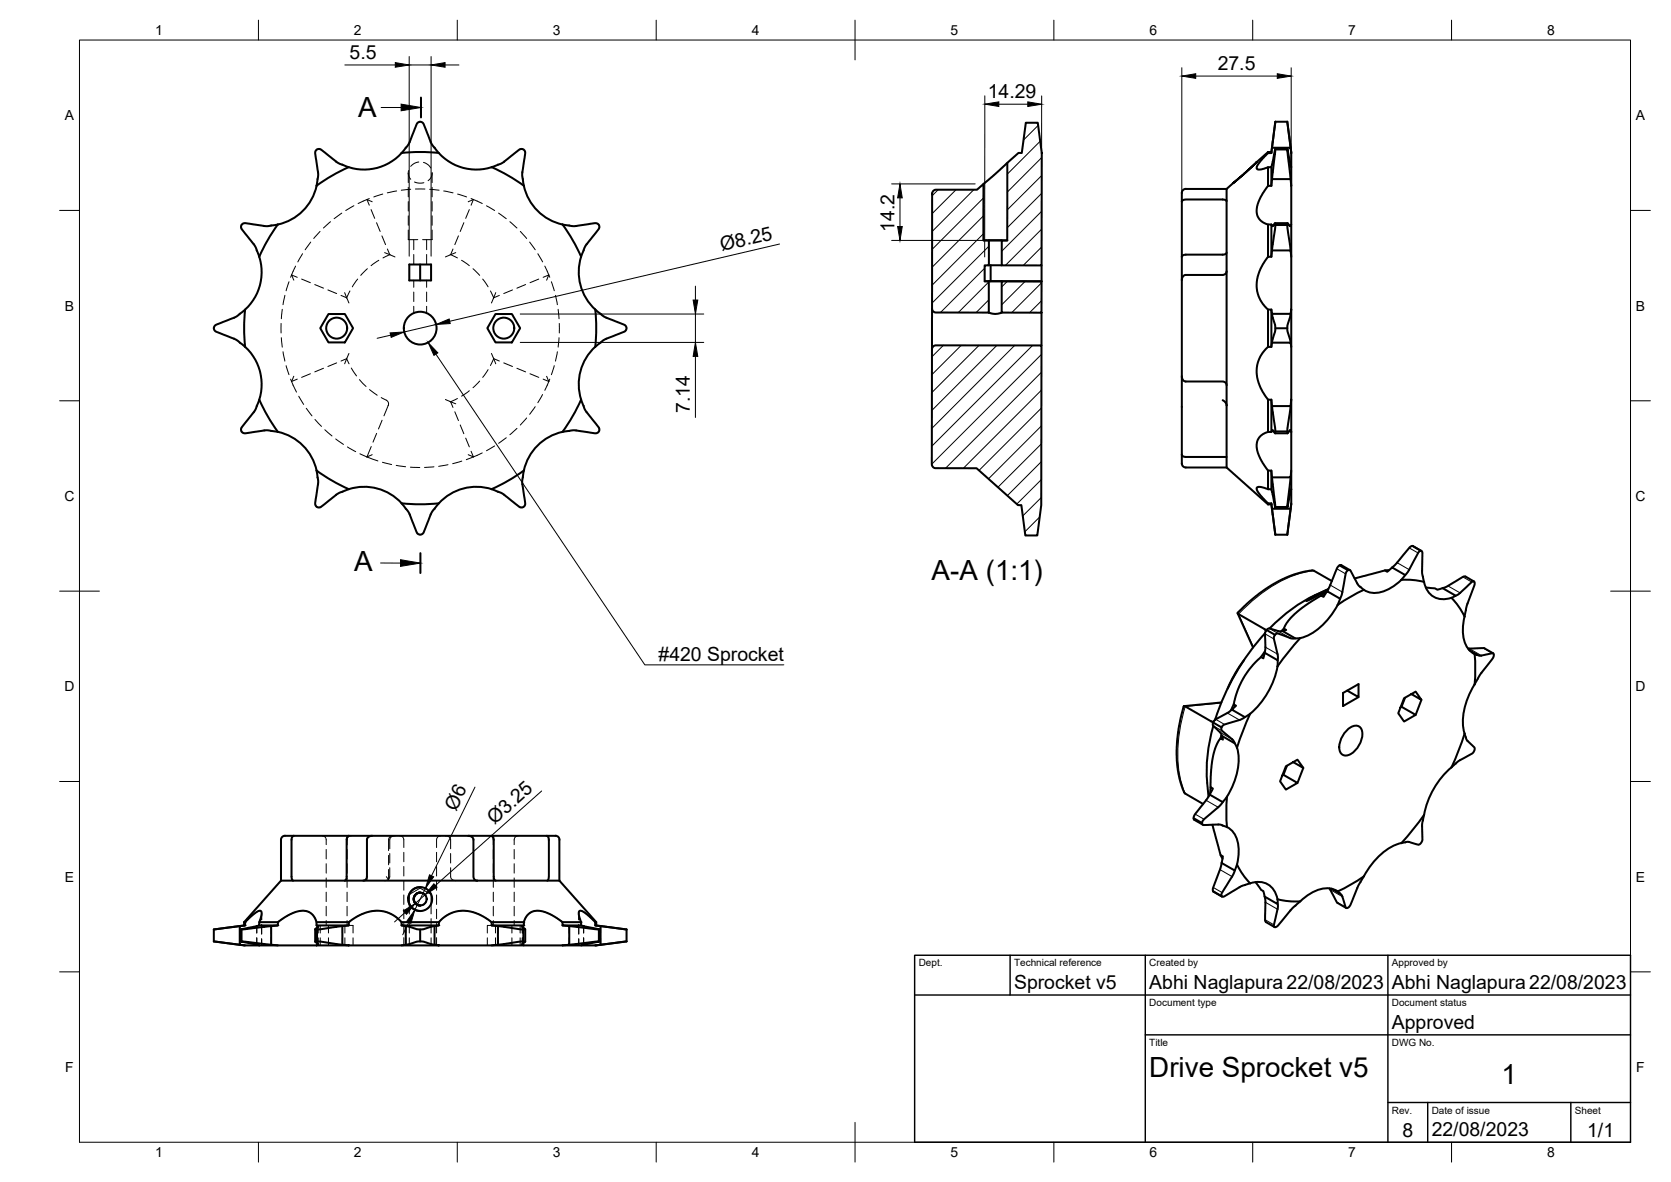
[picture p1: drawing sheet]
<svg xmlns="http://www.w3.org/2000/svg" width="420mm" height="297mm" viewBox="0 0 420 297" stroke-linecap="round" stroke-linejoin="round" font-family="sans-serif">
<!-- layer: Visible -->
<g fill="none" stroke="#000" stroke-width=".51">
<path d="M101 38.5a13.3 13.3 0 0 1-15.2 2.8l-1.1-.6-3.9-3.1-.5-.2-.6 .2-.5 .7 .8 5.4-.4 3M101 38.5l1.7-2.2 2.1-5.2 .8-.5 .5 .1 .4 .4 1.9 4.8 1.2 1.7a12.8 12.8 0 0 0 15.6 3.8l1.4-.7 4-3.1 .4-.2 .6 .2 .5 .7-.8 5.4 .4 3M110.3 38.4l-4.7-.2-4.6 .2M257.9 30.8h3l1 7.6v28.3h-10v-6.3h1.4v-19.5l2.8-2.5h.8zM318.8 38.2v.3M318.8 38.2h.9M318.8 38.2l-2.8 2.5M319.7 38.2v.3M320.7 37.4h3M320.7 30.6l-.9 6.5M320.7 30.6h3M320.7 37.6h3"/>
<path d="M320.7 30.6l-1 7.6M323.7 30.6l.8 6.5M323.7 30.6l1 7.9M324.7 38.5l-.2-1.4h-4.7l-.1 1.4h-.9l-.8 .8-1.7 2-.3 1a1.48 1.48 0 0 0 1.9 .1l.9-.4h.9l1-4.6-.9 7.6M324.7 38.5v3.5l-1-4.6 .8 7.6M69.9 56.4l-2.6 3.9-2.1 4.2M79.6 46.7a13.4 13.4 0 0 1-11.6 10l-1.4 .1-4.9-.7-.7 .1-.3 .4 .1 1 3.4 4.3 1 2.6M87.7 42l-4.2 2.1-3.9 2.6M123.6 42l4.2 2.1 3.9 2.6M131.7 46.7a12.8 12.8 0 0 0 9.7 9.7M141.4 56.4l3.1 .4 5.4-.7 .7 .4 .1 .6-.2 .5-3.3 4.2-1.1 2.7-2.1-4.2zM234.7 47.9l.5-.2h10.5l1.6-1.5v14.2h1.3v6.3h-1v4h1v7.9l-13.4-.1-.5-.2-.3-.4v-29.3z"/>
<path d="M253.3 40.9l-6 5.3M308.4 47.5v70M308.4 47.5h-10.2a1.43 1.43 0 0 0-1 1.7v65.7a3.7 3.7 0 0 0 .3 2.3l.7 .3h10.2M308.4 50.5l-.2-.2-.7-.2h-9.3l-.7 .2-.3 .4M310 46l-1.6 1.5M310.1 46l5.9-5.3zM318.8 56.4v8.1M318.8 42v4.7M319.7 56.4v8.1M319.7 42v4.7M319.8 56.7l.2 .1 .6-.7v1.4l-.8 5.4M319.8 56.7h.3"/>
<path d="M320.6 56.1h3.1M320.7 56.5h3M324.2 56.7h.3M324.5 56.7l-.1 .1-.7-.7v1.4l.8 5.4M324.7 46.7l-.2-1.7h-4.7l-.1 1.7h-.9l-2.1 3.4-.6 1.8-.1 1.5a3.5 3.5 0 0 0 2.8 3h.9l.1 .3M324.7 46.7v9.7l-.2 .3M324.7 42v4.7M324.7 56.4v8.1M61.6 77.8l-.2 4.7 .2 4.6M65.2 64.5a13.3 13.3 0 0 1-5.1 14.6l-1 .7-4.9 1.9-.3 .3-.1 .6 .4 .7 5.1 2 1.5 1.2a12.8 12.8 0 0 1 3.7 15.6l-.6 1.4-3.1 3.9-.2 .5 .1 .6 .7 .4 5.4-.8 3.1 .4M82.6 78.9h4.1l2.1 3.6-2.1 3.5h-4.1l-2.1-3.5zM102.9 66.5h5.5v4h-5.5z"/>
<path d="M105.6 66.5v4M124.6 78.9h4.1l2.1 3.6-2.1 3.5h-4.1l-2.1-3.5zM146.1 64.5a12.8 12.8 0 0 0 3.6 13.3l.2 4.7-.2 4.6a12.8 12.8 0 0 0-3.6 13.3M149.7 77.8l2.1 1.8 5.3 2.1 .4 .7-.1 .5-.3 .4-5.1 2-2.3 1.9M234.4 77.5l-.1 10.3M247.3 60.4h6M248.6 78.6l1.5 .3 1.8-.3M248.7 70.7h3.2M248.7 66.7h3.2M248.7 60.4h3.2M249.1 66.7v4h-1.5M251.9 70.7h10v7.9h-10z"/>
<path d="M261.9 78.6v8.2M261.9 66.7v4h-12.8M308.4 68.2l-.3 .7-.6 .2h-9.6l-.5 .4-.2 .9M308.4 63.5l-.2 .3-.6 .2h-9.7l-.6 .3-.1 .3M318.8 77.8v9.4M319.7 77.8v9.4M319.8 62.9h4.7l.2 1.6v13.3l-.2 1.1h-4.7l-.1-1.1h-.9l-.9-1a8.7 8.7 0 0 1 0-10.9l.9-1.4h.9zM319.8 78.9l.9 3.4-.1 1-.8 2.8M324.5 78.9l-.8 3.2v1.2l.8 2.8M324.7 77.8v9.4M234.6 87.1l.6-.3h26.7l-.1 40.1-1 7.7h-3l-1-7.7h-.8l-10.4-9.2h-10.4l-.7-.5-.2-.4v-29.1zM297.2 94.6l.2 .8 .5 .4 9.6 .1 .6 .2 .3 .7"/>
<path d="M319.8 86.1h4.7l.2 1.1v13.2l-.2 1.7h-4.7l-.1-1.7h-.9l-1.3-2-.8-1.6-.6-2.1-.1-2.2a8.1 8.1 0 0 1 2.8-5.3h.9zM320.7 82.5h3M65.2 100.4l2.1 4.2 2.6 3.9M69.9 108.5a12.8 12.8 0 0 1 9.7 9.8M79.6 118.3l.4 3-.8 5.4 .5 .7 .6 .1 .5-.1 4.1-3.3 2.8-1.2M79.6 118.2l3.9 2.6 4.2 2.1M146.1 100.4l1 2.6 3.4 4.4 .1 .9-.7 .6-5.4-.8-2 .3a12.6 12.6 0 0 0-10.8 9.9M146.1 100.4l-2.1 4.2-2.6 3.9M297.2 114.3l.3 .4 .7 .1h10.2M307.4 100.6l.7 .5 .3 .8M308.4 117.5l10.4 9.3M308.4 101.8v.1"/>
<path d="M318.8 118.3v4.6M318.8 100.4v8.1M319.7 118.3v4.6M319.7 100.4v8.1M319.8 120l.9 7.5-1-4.6h-.9l-1.9-.5a.66 .66 0 0 0-.9 .2 .66 .66 0 0 0 .2 .9l2.6 3h.9l.1 1.4h4.7l.2-5M319.8 108.3l-.1 .2h-.9l-.7 .3a3.9 3.9 0 0 0-1.6 5.6l1.1 2.1 1.2 1.8h.9l.1 1.7h4.7l.2-1.7v-9.8M319.8 102.1l.8 5.3v1.5l-.6-.8-.2 .2M319.8 108.3h.3M320.6 108.9h3.1M320.7 108.4h3M324.2 108.3h.3M324.5 120l-.8 7.5 1-4.6"/>
<path d="M324.5 108.3l.2 .2M324.5 102.1l-.8 5.4v1.4l.7-.8 .1 .2M324.7 100.4v8.1M324.7 118.3v4.6M87.7 122.9a12.8 12.8 0 0 1 13.3 3.6M101 126.5l4.7 .2 4.6-.2-1.7 2.2-2.1 5.2-.8 .5-.5-.2-.4-.3-2-5.1zM123.6 122.9l4.2-2.1 3.9-2.6-.4 3.1 .8 5.4-.5 .7-.6 .1-.4-.1-4.2-3.4zM123.6 122.9a12.8 12.8 0 0 0-13.2 3.6M318.8 126.5v.3M318.8 126.8h.9M319.7 126.5v.3M319.7 126.8l1 7.6"/>
<path d="M319.8 127.9l.9 6.5M320.7 127.5h3M320.7 134.4h3M320.7 127.4h3M324.5 127.9l-.8 6.5M324.7 126.5l-1 7.9M355.2 137.2l2.1 1.2M357.4 138.5l-2.2-1.3-.5 .1-3.7 4.4-1 .9M311.2 154.1l3.9 8.6M318.1 159.1a59.1 59.1 0 0 0-12.5 21.7M318.5 158.3l2.1 1.2M322.4 158.5l-.8 .2-2.4-.8-.6 .3-.5 .9 .1 3.8-.2 1.1"/>
<path d="M322.8 158l-.5 .5M333.5 148.7l-1.3 .9M333.8 148.3l-3.4 1.9-2 .8 1.9-1.2 3.7-1.7a39.7 39.7 0 0 0-10.1 5.6l-4.7 4.2M334.9 146l-4.7-2.6-2 .2-2.6 .7-3 1.2-2.7 1.4-3.3 2.2-2.9 2.4-2.5 2.6 6.8 4 .3 .5M336.3 152a16.2 16.2 0 0 1-9.3 8.4M336.8 142.1l2.1 1.2M339.4 143.3l-2.2-1.3-.7 .3-.3 .5-1.9 4.6-.6 1.2M340.6 145.4l7.6-2.1 .6 .4 1.2-1.1 3.3 1.9-1 1.2M342 147.4l.9 .8M342.1 147.5l-.8-.8-1.7-3.3-.2-.2-.5 .1-.5 .8-1 5.1-.4 1.3M343 148.2l-3.7 1.9-3 1.9 .7-1.5-3.3-1.9-.9 1.4-.6-.3-4.7 3-2 1.6-1.7 1.8-1 1.9 .6 .3-1 .2 3.3 1.9 1.2-.1M349.3 143.3h-1.1"/>
<path d="M352.3 145.7a17.8 17.8 0 0 1 5.8 .5 4.9 4.9 0 0 0 6.8 4 17.7 17.7 0 0 1 3.4 4.8M352.4 145.7a9.4 9.4 0 0 1-8 3.2l-1.4-.7M353.3 144.5l.8-.9 2.5-4.7 .3-.4 .4-.1 .4 .5-.1 5.1 .5 2.2M358.5 147.6l2.3 .3 .6 .3 1.3-.4 3.3 1.9-1.1 .5M366 149.7l.9-.5 3.2-3 .3-.1 .3 .1 .1 .7-1.9 5.1-.6 3M368.2 154.9a9.5 9.5 0 0 0 1.3 8.6l1.3 .9 .8 .2-2.2-1.2M370.6 146.1l-2.1-1.2h-.4l-4.4 2.6-1 .3M307.1 176.5l-9.4 .9M309.7 178.3l-.7 .7-3.4 1.8-.5 .7-.1 .8 1.8 1.8 .4 .8M310.2 177l-.7 1.5M312.8 165.9l-2.2 3.2-1.9 4M318 163.8l-.9 1.3"/>
<path d="M321.2 167.5l.1-1.6-3.3-1.9-.3 1.4-.6-.3-1.6 1.5-1.4 1.7-1.6 2.4-1.3 2.8-.8 2.6-.2 .9 .6 .3-1.1 1 3.3 1.9 1.3-.8M321.2 167.5a20.9 20.9 0 0 1-6.9 11.9l-1.8 4.2-1.5 4.3a15.6 15.6 0 0 1-2.5 12.3M325.7 160.4h-1l-3.4-1.2-.6 .2-.4 1.1 1 4.2v1.2M326.9 160.3l-2.9 3.5-2.8 3.7M338.8 173.6l2.8 1.6v-3.3l-3.9 2.2v3.3l3.9-2.2M353.3 175.3l-.9 2.3M354.9 174.4l2.5 1.5-1.4-2.1-3 1.7-1.4 3.7 1.4 2.1 3-1.7-3.6-2-.3 .2M357.4 175.9l-1.4 3.7M369.1 163l4-.1 2.3 1.3M370.8 172a15.6 15.6 0 0 0-2.5 12.6l.5 1.4 1.9 1.9v.7l-.5 .7-3.4 1.9-1.9 1.7M370.8 164.4l.2 4.1-.2 3.5M371.6 164.6l.8 .2 2.9-.7 .3 .4-.2 .9-3.2 4.1-1.4 2.5"/>
<path d="M304.1 199.7l-.7 1.2-2.9 3.7-.4 .8 .2 .6 2.2 1.3M304.4 197.8l-.1 1.6M305 181.6l2.1 1.2M305.1 182.4a39.4 39.4 0 0 0-1.6 14.3l.4 3.5M305.2 181.3h-.6l-6.9-3.9-.7 2.4-.8 4.1-.3 4v3.4l.4 3.2 1 3.5 .7 1.4 4.5 2.6M305.6 180.8h.1M307.1 184.8l-.2 .7M311 187.9l-.5-1.1-3.3-1.9 .3 1-.6-.4-.4 .6-1 2.1-.5 1.7-.5 3.5-.1 3.5v.9l.6 .4-.9 1.5 3.3 1.9 1.1-1.4M313 180.2l-1.2 .7-4.1 1.2-.6 .7 .1 .8 2.7 2.2 .6 1M323.6 192.4l-.9 2.3M325.2 191.5l2.5 1.5-1.5-2.1-2.9 1.7-1.4 3.7 1.4 2.1 2.9-1.6-3.5-2.1-.2 .2M327.7 193l-1.5 3.8"/>
<path d="M338.5 183.7a2.61 2.61 0 0 1 3.4-1 3.9 3.9 0 0 1-.2 4.6 4.2 4.2 0 0 1-3.9 2.5 2.62 2.62 0 0 1-.8-3.5l.6-1.4zM368.3 184.3l-1.5 4.3-1.8 4.2a21.6 21.6 0 0 0-7.3 18.2l-.4 .9-.6 .4-2.6-.8-1.8 .4 3-3.5 2.8-3.6M73.9 210l-.5 .4-.1 .6v9.3l.1 .8 .3 .2M87.7 210l-.3 .3-.2 .5v9.7l-.2 .6-.3 .2M93.6 210a1.15 1.15 0 0 0-1.3 1v9.3a.98 .98 0 0 1-1 1M117.7 210a1.15 1.15 0 0 1 1.3 1v9.3a.98 .98 0 0 0 1 1M123.6 210l.3 .3 .2 .5v9.7l.2 .6 .4 .2M137.4 210l.5 .4 .1 .6v9.3l-.1 .8-.3 .2M300.1 205.6l2.1 1.2M304.8 207.3l1.9 6.8a1.29 1.29 0 0 0 .8 1.1l-.4 1.7 3.4 1.9 .5-1.5M306.9 214.9l.5 .9M307.1 216.9l-.3 1.4-1.7 4.7-.2 .7 .2 .4 2.2 1.2"/>
<path d="M307.3 207.4l1.2 .5M307.4 201.6l-1 1.2-3.7 3.1-.5 .9 .1 .3 .3 .2 3.9-.1 .9 .3M308.5 200.2l-.2 3.5 .2 4.2M308.5 207.8a6.2 6.2 0 0 1 3 6l-.5 3.5M311 217.3a18.2 18.2 0 0 0 3.3 4.7l-2.1 .7-4.6 2.6a.56 .56 0 0 1-.6-.4 .56 .56 0 0 1 .3-.6l2.6-4.1 .6-1.4M352.3 211.9a15.6 15.6 0 0 0-9.3 8.3M53.8 236.6l6.5 .8M53.8 236.6l7.8 1M53.8 233.6v3M60.3 232.7l-6.5 .9M60.6 233.6v3M60.7 233.6v3"/>
<path d="M61.4 232.6h.2M61.4 231.7h.2M61.4 231.7v.9M61.4 232.6l-7.6 1M65.2 231.7h4.7M65.2 232.6h4.7M65.2 237.6h4.7M68.2 237.4l-7.6-.8 4.6 1M68.2 232.7l-7.6 .9 4.6-1v-.9l.5-1.8a.68 .68 0 0 0-.1-1 .68 .68 0 0 0-1 .2l-3 2.6v.9l-1.3 .1v4.7l4.9 .2M70.7 221.3h49.3M70.7 221.3v-10.3a1.41 1.41 0 0 1 1.7-1h66.1a2.09 2.09 0 0 1 2.1 .6l.1 10.7M70.7 221.3l-9.3 10.4"/>
<path d="M79.2 233.5v3.2M79.6 232.6h8.1M79.6 231.7h8.1M79.6 237.6h8.1M79.7 233.6v3M79.8 237.4l-.2 .2M79.8 232.7l-.2-.1v-.9l-.3-.7a3.7 3.7 0 0 0-5.2-1.7l-2 .9-2.2 1.5v.9l-1.7 .1v4.7l1.7 .2h9.7M79.8 237.4l.2-.1-.8-.7h1.4l5.5 .8M79.8 232.7l.2 .2-.7 .6h1.4l5.4-.8M79.8 232.7v.3M79.8 237.1v.3M86.1 232.7l1.6-.1v-.9l2.7-1.7a8.3 8.3 0 0 1 10.6 1.7v.9l1 .1v4.7l-1 .2h-13.3l-1.6-.2z"/>
<path d="M101 232.6h9.3M101 231.7h9.3M101 237.6h9.3M102 237.4l3.2-.8 1.4 .1 2.7 .7M102 232.7l3.5 .9 1-.1 2.8-.8M104.5 224.8a1.62 1.62 0 0 0-.3 1.7 1.62 1.62 0 0 0 1.5 1l-1-.2-.5-.7-.2-.5 .4-1.2 .5-.4 .8-.2zM105.6 233.6v3M105.7 222.9a3 3 0 0 0-3 3 3 3 0 0 0 3 3M109.3 232.7l1-.1v-.9l1.2-1.1a8.7 8.7 0 0 1 10.5 0l1.6 1.1v.9l1.6 .1v4.7l-1.6 .2h-13.3l-1-.2zM120 221.3h20.7M123.6 232.6h8.1M123.6 231.7h8.1"/>
<path d="M123.6 237.6h8.1M125.2 237.4l5.5-.8h1.4l-.8 .7 .2 .1M125.2 232.7l5.4 .8h1.4l-.7-.6 .2-.2M131.5 232.7l.2-.1v-.9l.3-.7a3.7 3.7 0 0 1 5.2-1.7l2 .9 2.2 1.5v.9l1.7 .1v4.7l-1.7 .2M131.5 237.4l.2 .2h9.7M131.5 232.7v.3M131.5 237.1v.3M131.6 233.6v3M132.1 233.5v3.2M140.7 221.3l9.2 10.4v.9M141.4 231.7h4.7M141.4 232.6h4.7"/>
<path d="M141.4 237.6h4.7M143.1 232.7l7.6 .9-4.6-1v-.9l-.6-1.8a.69 .69 0 0 1 .2-1 .69 .69 0 0 1 1 .2l3 2.6v.9l1.3 .1v4.7l-1.3 .2M143.1 237.4l7.6-.8-4.6 1h3.6M149.7 232.6h.2M149.7 231.7h.2M149.9 232.6l7.6 1M150.6 233.6v3M150.7 233.6v3M151 232.7l6.5 .9M157.5 236.6l-6.5 .8M157.5 236.6l-7.8 1M157.5 233.6v3"/>
<path d="M305 224l2.1 1.2M314.3 222a4.9 4.9 0 0 1 6.9 4M315.7 221.7l1.4 1.9 .6 .4 .3 1.3 3.3 1.9-.1-1.2M318 225.3l.2 1-.1 5.1 .2 .3 2.2 1.3M321.2 226a17.9 17.9 0 0 0 5.8 .5M326.9 226.5l-2 1.8-3.5 4.3-.8 .4-.3-.5 1-4.3v-1M334.3 223.3l2 3.6 2.2 1.3M336.3 224a6.2 6.2 0 0 0-6.6 .4l-2.8 2.1M342.9 220.2l-1.4 2.4-2 4.9-.5 .6-.4 .1-.3-.2-.8-2.9-.5-.5M343 220.2l-3.7 2.3-3 1.5 .7 .6-2.2-1.3"/>
<circle cx="84.7" cy="82.5" r="2.64"/>
<circle cx="105.7" cy="82.5" r="4.1"/>
<circle cx="126.7" cy="82.5" r="2.64"/>
<circle cx="105.7" cy="225.9" r="3"/>
<circle cx="105.7" cy="225.9" r="1.62"/>
</g>
<!-- layer: Hidden -->
<g fill="none" stroke="#000" stroke-width=".25">
<path d="M80.5 58.2l-1.6 1.7M83.1 55.7l-1.8 1.6M85.9 53.6l-1.9 1.4M89 51.7l-2.1 1.2M92.9 49.9l-2.9 1.2M93.3 52.7l.9 2.2M93.6 50.7l-1.3-.6 .6 1.5M94.7 56l.9 2.2M96 59.3l.9 2.2M96.2 48.8l-2.2 .7M99.7 48l-2.3 .5M102.7 57.8v2.4h2.4"/>
<path d="M102.7 43.5v2.4M102.7 47.1v2.4M102.7 50.7v2.4M102.7 54.2v2.4M102.7 42.9v1.1l.6 1M103.3 47.6l-2.4 .2M104.2 45.7l1.1 .3 1.3-.1M104.5 47.5h2.3M105.3 40.7l-1.1 .4-.9 .7M106.5 40.8l1.1 .6 .7 .8M108 47.6l2.4 .2M108.6 43.4l-.2 1.2-.8 .8"/>
<path d="M108.6 57.8v2.4h-2.3M108.6 43.5v2.4M108.6 47.1v2.4M108.6 50.7v2.4M108.6 54.2v2.4M111.6 48l2.3 .5M115.1 48.8l2.2 .7M115.3 59.3l-.9 2.2M116.6 56l-.9 2.2M117.7 50.7l1.3-.6-.6 1.5M118 52.7l-.9 2.2M118.4 49.9l2.9 1.2"/>
<path d="M122.3 51.7l2.1 1.2M125.4 53.6l1.9 1.4M128.2 55.7l1.8 1.6M130.8 58.2l1.6 1.7M71 77.7l-.3 2.4M71.6 74.2l-.4 2.4M72.7 70.8l-.8 2.3M74.3 66.9l-1.2 2.8M74.7 69.7l-1.4-.6 .6 1.3M75.8 70.1l2.2 .9M76.1 63.8l-1.2 2M78.1 60.8l-1.4 2"/>
<path d="M79.1 71.5l2.2 .9M82.4 72.9l2.2 .9M85.7 74.2l1.5 .6M86.7 73.5l.5 1.3M87.2 74.8l.5 1.3M88 73.1l-.8 1.7M89.9 70.1l-1.3 2M92.4 67.5l-1.7 1.7M95.2 65.4l-1.9 1.4M96.7 63.5l1.3 .5M97.4 62.6l.6 1.4M98 64l-1.7 .8"/>
<path d="M98 64l1.3 .6M104 60.2v2.5M104 64v2.5M104 70.5v1.7M104 73.4v2.4M104 77v1.7M107.3 60.2v2.5M107.3 64v2.5M107.3 70.5v1.7M107.3 73.4v2.4M107.3 77v1.7M113.9 62.6l-.6 1.4 1.7 .8"/>
<path d="M114.6 63.5l-2.6 1.1M116.1 65.4l1.9 1.4M118.9 67.5l1.7 1.7M121.4 70.1l1.3 2M123.3 73.1l.8 1.7M124.1 74.8l-.5 1.3M124.7 73.5l-.6 1.3M125.6 74.2l-1.5 .6M128.9 72.9l-2.2 .9M132.2 71.5l-2.2 .9M133.2 60.8l1.4 2M135.2 63.8l1.2 2"/>
<path d="M135.5 70.1l-2.2 .9M136.6 69.7l1.4-.6-.6 1.3M137 66.9l1.2 2.8M138.6 70.8l.8 2.3M139.7 74.2l.4 2.4M140.3 77.7l.3 2.4M70.7 81.3v2.4M70.7 84.9l.3 2.3M71.2 88.4l.4 2.3M71.9 91.9l.8 2.3M73.1 95.3l1.4 3.2M73.9 94.6l-.6 1.3 1.4-.6"/>
<path d="M75.1 99.6l1.2 2M78 93.9l-2.2 .9M81.3 92.5l-2.2 1M84.6 91.2l-2.2 .9M87.2 90.1l.6 1.3M87.2 90.1l-.5 1.3M87.2 90.1l-1.5 .6M87.7 88.8l-.5 1.3M88.3 92.5l1.3 2M90.4 95.4l1.6 1.7M92.9 97.9l1.9 1.4M95.9 99.9l1.4 .8 .4 .7-1.2 3.1"/>
<path d="M118 98.2l-1.9 1.4M120.6 95.8l-1.7 1.6M122.7 92.9l-1.3 1.9M123.6 88.8l.5 1.3M124.1 90.1l.6 1.3M124.1 90.1l-.8 1.7M124.1 90.1l1.5 .6M126.7 91.2l2.2 .9M130 92.5l2.2 1M133.3 93.9l2.2 .9M136.4 99.2l-1.2 2M137.4 94.6l.6 1.3-1.4-.6"/>
<path d="M138.2 95.3l-1.2 2.8M139.4 91.9l-.8 2.3M140.1 88.4l-.4 2.3M140.6 84.9l-.3 2.3M140.6 81.3v2.4M77 102.6l1.4 1.9M79.2 105.4l1.6 1.8M81.7 108l1.8 1.6M84.4 110.3l2 1.4M87.4 112.3l2 1.2M90.5 114l1.8 .8M92.3 114.8l2.7 1"/>
<path d="M93.3 112.2l-1 2.6M93.6 114.3l-1.3 .5M94.7 108.9l-.9 2.2M96.1 105.6l-.9 2.2M96.2 116.2l2.3 .5M99.6 117l2.4 .3M103.2 117.4l2.4 .1M109.1 117.3l-2.4 .2M112 100.4l1.3 .6M112.6 116.8l-2.3 .4M113.3 101l1.3 .5M113.3 101l.6 1.4"/>
<path d="M114.4 103.5l.9 2.2M115 100.1l-1.7 .9M115.7 106.8l.9 2.2M116.1 115.9l-2.3 .6M117.1 110.1l.9 2.2M118.4 113.4l.6 1.4-1.3-.5M121.3 113.8l-4.1 1.7M124.4 112.1l-2.1 1.2M127.3 110l-1.9 1.4M130 107.7l-1.8 1.5M132.4 105l-1.6 1.8M134.6 102.2l-1.4 1.9"/>
<path d="M81 210a1 1 0 0 1 1 1v1.3M82 213.5v2.3M82 217.1v2.3M87.3 213.5v2.3M87.3 217.1v2.3M88.3 210a1 1 0 0 0-1 1v1.3M97.7 215v2.3M97.7 218.5v2.7M98 218.1l-.1 2.5a1.2 1.2 0 0 1-1.2 .7M98 214.5v2.4M98.7 210a1 1 0 0 0-1 1v2.7M99.3 210a1.15 1.15 0 0 0-1.3 1v2.3"/>
<path d="M100.5 210a1 1 0 0 1 1 1v2M101.5 214.2v2.4M101.5 217.7v2.4M109.8 214.2v2.4M109.8 217.7v2.4M110.8 210a1 1 0 0 0-1 1v2M112 210a1.15 1.15 0 0 1 1.3 1v2.3M113.3 218.1v2.3a1.18 1.18 0 0 0 1.3 .9M113.3 214.5v2.4M123 210a1 1 0 0 1 1 1v1.3M124 213.5v2.3M124 217.1v2.3"/>
<path d="M129.3 213.5v2.3M129.3 217.1v2.3M130.3 210a1 1 0 0 0-1 1v1.3M60.3 237.4h.1M60.3 232.7h.1M60.3 237.4l1.3 .2M60.3 232.7v1.8M60.3 235.7v1.7M61.6 231.7v.9l-1.3 .1M61.6 232.6h.1M61.6 231.7h.1M62.5 230.9l-.9 .8"/>
<path d="M64.6 235.7v1.7l.6 .2M65.4 228.9l-1 .4-1 .8M65.8 229.8l-.6 1.9v.9l-.6 .1v1.8M65.8 229.5v1.6M65.8 232.4v2.3M65.8 235.9v1.7M68.2 237.4l1.7 .2M68.2 237.4h.1M68.2 232.7h.1M68.2 232.7v1.8M68.2 235.7v1.7M69.9 231.7v.9l-1.7 .1"/>
<path d="M69.9 232.6h.1M69.9 231.7h.1M71.1 230.8l-1.2 .9M74.3 229.2l-2.2 1M75.4 228.9h1.4l1 .3M78.7 230l.8 1.3 .1 1.3 .2 .1v1.8M79.8 235.7v1.7l-.2 .2M80 232.8v1.7M80 235.7v1.6M80.5 232.6v1.9M80.5 235.7v1.9M82 220.6v2.4"/>
<path d="M82 224.2v2.4M82 227.8v2.4M82 231.3v1.3M82.6 232.6v1.9M82.6 235.7v1.9M86.1 237.4h.1M86.1 232.7h.1M86.1 237.4l1.6 .2M86.1 232.7v1.8M86.1 235.7v1.7M86.7 232.6v1.9M86.7 235.7v1.9"/>
<path d="M87.3 220.6v2.4M87.3 224.2v2.4M87.3 227.8v2.4M87.3 231.3v1.3M87.7 231.7v.9l-1.6 .1M87.7 231.7h.1M87.7 232.6h1.1v1.9M88.4 231.2l-.7 .5M88.8 235.7v1.9M91.6 229.5l-2.2 1M92.3 220.3v1M95.1 228.9l-2.4 .2"/>
<path d="M96.2 229l2.3 .8M97.1 220.3l.6 .8-.1 .2M99.5 230.4l1.5 1.3v.9l1 .1v1.8M101.5 221.3v2.4M101.5 224.9v2.4M101.5 228.5v2.4M101.5 232.1v2.3M101.5 235.6v2M102 235.7v1.7l-1 .2M102.9 229.7v-4.9l2.7-1.6 2.8 1.6v4.9M102.9 230.9v3.6M102.9 235.7v1.9"/>
<path d="M105.6 224.3l1 .3 .6 .8-.7-.8zM105.6 227.6l.9-.3 .7-.8-.6 .8zM105.6 222.9l1 .2 1.1 .7M105.6 227.6h.1M105.6 224.3h.1M105.6 222.9h.1M105.6 228.9h.1M107.8 228.1l-1.2 .7-1 .1M108.4 230.9v3.6M108.4 235.7v1.9M108.4 224.8l.2 .9-.2 1.4M109.3 237.4h.1"/>
<path d="M109.3 232.7h.1M109.3 237.4l1 .2M109.3 232.7v1.8M109.3 235.7v1.7M109.8 221.3v2.4M109.8 224.9v2.4M109.8 228.5v2.4M109.8 232.1v2.3M109.8 235.6v2M110.3 231.7v.9l-1 .1M110.3 231.7h.1M110.3 232.6h.1"/>
<path d="M111 231.1l-.7 .6M114 229.3l-2.1 1M117.6 228.9l-2.4 .1M118.7 229.2l2.2 .8M122 230.6l1.6 1.1v.9l1.6 .1v1.8M122.5 235.7v1.9M123.6 232.6h-1.1v1.9M124 220.6v2.4M124 224.2v2.4M124 227.8v2.4M124 231.3v1.3M124.6 232.6v1.9"/>
<path d="M124.6 235.7v1.9M125.2 235.7v1.7l-1.6 .2M128.7 232.6v1.9M128.7 235.7v1.9M129.3 220.6v2.4M129.3 224.2v2.4M129.3 227.8v2.4M129.3 231.3v1.3M130.8 232.6v1.9M130.8 235.7v1.9M131.3 232.8v1.7M131.3 235.7v1.6"/>
<path d="M131.5 237.4l.2 .2M131.5 237.4h.1M131.5 232.7h.1M131.5 232.7v1.8M131.5 235.7v1.7M131.7 231.7v.9l-.2 .1M131.7 232.6h.1M131.7 231.7h.1M132.4 230.3l-.7 1.4M135.4 228.9a3.4 3.4 0 0 0-2.2 .6M136.6 229.1l2.2 .9M139.8 230.6l1.6 1.1v.9l1.7 .1v1.8"/>
<path d="M143.1 235.7v1.7l-1.7 .2M145.5 229.4a.62 .62 0 0 1 .5-.6 .62 .62 0 0 1 .7 .3l.6 .5M145.5 229.5v1.6M145.5 232.4v2.3M145.5 235.9v1.7M145.7 230.6l.4 1.1M146.1 231.7v.9l.6 .1M146.1 231.7h.1M146.1 232.6h.1M146.7 237.4l-.6 .2M146.7 237.4h.1M146.7 232.7h.1"/>
<path d="M146.7 232.7v1.8M146.7 235.7v1.7M148.3 230.4l1.4 1.3v.9l1.3 .1v1.8M151 235.7v1.7l-1.3 .2"/>
</g>
<!-- layer: Visible Narrow -->
<g fill="none" stroke="#000" stroke-width=".25">
<path d="M354.3 137.7l2.3 1.3M318 158.1l.2 .6M318.1 159.3l2.2 1.3M319.2 157.9l2.2 1.3M321.4 158.6l3.1 1.8M330.4 143.4a31.1 31.1 0 0 0-17.8 9.7l-1.2 1.2 3.8 8.3M334.5 147l3 1.8M336.1 142.9l2.2 1.3M351.3 141.4l3 1.8M364.1 147.2l3 1.8M367.8 145l2.3 1.3M307 176.7l-9 .8a33.8 33.8 0 0 0-.4 20.8l.4 1.1"/>
<path d="M308.6 179.2l3.1 1.7M318.2 162.6l3 1.8M369.4 163l3.1 1.7M373 162.9l2.2 1.3M305.1 182.4l2.2 1.3M305.2 181.3h-.6M305.7 180.8l2.2 1.3M306.7 184l3.1 1.8M300.5 204.6l2.2 1.3M303.3 201.1l3 1.8M306.7 218.5l3.1 1.8M305.1 223l2.2 1.3"/>
<path d="M318.1 231.1l2.2 1.3M318.2 226.7l3 1.8M334.5 223.6l3 1.7M336.1 226.7l2.2 1.3"/>
</g>
<!-- layer: BORDER -->
<g fill="none" stroke="#000" stroke-width=".25">
<path d="M20 10.1h390v276.9h-390zM65 5.1v5M115 5.1v5M165 5.1v5M215 5.1v10M265 5.1v5M315 5.1v5M365 5.1v5M15 52.9h5M410 52.9h5M15 100.7h5M410 100.7h5"/>
<path d="M15 148.6h10M405 148.6h10M15 196.4h5M410 196.4h5M15 244.2h5M410 244.2h5M65 287v5M115 287v5M165 287v5M215 282.1v9.9M265 287v5M315 287v5"/>
<path d="M365 287v5"/>
</g>
<!-- layer: TITLEBLOCK -->
<path d="M230 240.1h180v46.9h-180zM230 250h180M254 240.1v9.9M288 240.1v46.9M349 240.1v46.9M288 260.1h122M349 277.1h61M359 277.1v9.9M395 277.1v9.9" fill="none" stroke="#000" stroke-width=".36"/>
<!-- layer: FD_Dimensions -->
<g fill="none" stroke="#000" stroke-width=".25">
<path d="M86.7 16.3h12.7M102.9 14.2v50.2M102.9 16.3h5.5M108.4 14.2v50.2M111.9 16.3h3.5M297.2 17v31.6M300.7 19.1h20.5M324.7 17v27.6M247.6 24.1v40.5M251.1 26.2h7.3M261.9 24.1v40.5M224.2 46.2h21"/>
<path d="M226.3 49.7v7.2M130.8 78.9h46.2M174.9 71.9v3.5M174.9 78.9v7.1M196 61.3l-82.9 19.4M224.2 60.4h24M98.2 84.2l-3.4 .8M109.7 81.5l-8.1 1.9M130.8 86h46.2M174.9 89.6v15.3M119.4 197.8l-10.9 22.3M136.2 198.8l-26.7 23.7"/>
<path d="M101.8 229.3l-2.6 2.4M102.8 231.8l-1.5 3.1M106.9 224.9l-2.5 2.1M107 223.3l-2.7 5.3"/>
</g>
<g fill="#000" stroke="#000" stroke-width=".25">
<path d="M99.4 15.7l3.5 .6-3.5 .6zM108.4 16.3l3.5-.6v1.2zM297.2 19.1l3.5-.6v1.2zM321.2 18.5l3.5 .6-3.5 .6zM247.6 26.2l3.5-.6v1.2zM258.4 25.6l3.5 .6-3.5 .6zM225.7 56.9h1.2l-.6 3.5zM226.3 46.2l.6 3.5h-1.2zM174.3 75.4h1.2l-.6 3.5zM98.1 83.7l3.5-.3-3.2 1.4zM109.7 81.5l3.2-1.3 .3 1.1zM174.9 86l.6 3.6h-1.2z"/>
<path d="M108 219.8l1 .6-2 2.9zM101.4 228.9l3-1.9-2.2 2.8zM104.3 228.6l-1 3.4-1-.5zM109.1 222.1l.8 .9-3 1.9z"/>
</g>
<!-- layer: Leaders -->
<path d="M107.7 86.1l2.4 2.6-1 .6z" fill="#000" stroke="#000" stroke-width=".25"/>
<path d="M109.6 89l52.5 78.1h35" fill="none" stroke="#000" stroke-width=".25"/>
<!-- layer: Hatching -->
<g fill="none" stroke="#000" stroke-width=".25">
<path d="M261 31.5l-3.7 3.7M261.5 35.5l-8.2 8.3M261.9 39.6l-8.6 8.7M235.9 47.7l-1.5 1.5M240.4 47.7l-6 6M244.9 47.7l-10.5 10.5M247.3 54.3l-12.9 12.8M247.3 58.7l-12.9 13M247.3 49.7l-12.9 13M261.9 48.6l-8.6 8.6M261.9 53.1l-10 10M261.9 57.6l-9.1 9.1"/>
<path d="M261.9 44.1l-8.6 8.7M247.6 67.4l-11.1 11.1M248.6 70.9l-7.6 7.6M248.6 75.4l-3.2 3.1M248.6 61.9l-14.2 14.2M248.6 66.4l-.3 .3M253.3 70.7l-1.4 1.4M257.8 70.7l-5.9 5.9M261.9 66.6l-.1 .1M261.9 71.1l-7.5 7.5M261.9 75.6l-3 3M261.9 62.1l-4.6 4.6"/>
<path d="M237.2 86.8l-2.8 2.8M241.7 86.8l-7.4 7.3M246.2 86.8l-11.9 11.8M250.7 86.8l-16.4 16.3M255.1 86.8l-20.8 20.8M259.6 86.8l-25.3 25.3M261.8 98.1l-19.5 19.6M261.9 89.1l-27.6 27.5M261.9 93.6l-24.1 24.1M261.8 116l-8.5 8.6M261.8 102.6l-15.6 15.6M261.8 107l-13.2 13.3"/>
<path d="M261.8 111.6l-10.9 10.8M261.4 129.9l-3.7 3.8M261.8 120.6l-6.1 6.1M261.8 125l-4.6 4.7"/>
</g>
<!-- layer: Section Lines -->
<path d="M105.9 24.5v5M105.7 139v5" fill="none" stroke="#000" stroke-width=".51"/>
<path d="M95.8 27h5.1M95.7 141.5h5" fill="none" stroke="#000" stroke-width=".25"/>
<path d="M100.9 26.2l5 .8-5 .8zM100.7 140.7l5 .8-5 .8z" fill="#000" stroke="#000" stroke-width=".25"/>
<g font-size="7">
<text x="90" y="29.4">A</text>
<text x="89" y="143.4">A</text>
<text x="234.3" y="145.8">A-A (1:1)</text>
<text x="289" y="270.6">Drive Sprocket v5</text>
<text x="377.5" y="272.3">1</text>
</g>
<g font-size="4.9">
<text x="87.9" y="14.9">5.5</text>
<text x="306.2" y="17.7">27.5</text>
<text x="248.4" y="24.7">14.29</text>
<text x="224.9" y="58.2" transform="rotate(-90 224.9 58.2)">14.2</text>
<text x="181.5" y="63.1" transform="rotate(-13 181.5 63.1)">Ø8.25</text>
<text x="173.5" y="103.7" transform="rotate(-90 173.5 103.7)">7.14</text>
<text x="165.6" y="166.1">#420 Sprocket</text>
<text x="114.7" y="204.1" transform="rotate(-64 114.7 204.1)">Ø6</text>
<text x="124.3" y="207.3" transform="rotate(-42 124.3 207.3)">Ø3.25</text>
<text x="255" y="248.5">Sprocket v5</text>
<text x="289" y="248.5">Abhi Naglapura22/08/2023</text>
<text x="350" y="248.5">Abhi Naglapura 22/08/2023</text>
<text x="350" y="258.6">Approved</text>
<text x="352.6" y="285.7">8</text>
<text x="360" y="285.5">22/08/2023</text>
<text x="399.1" y="285.7">1/1</text>
</g>
<g font-size="3.5">
<text x="39" y="8.8">1</text>
<text x="89" y="8.8">2</text>
<text x="139" y="8.8">3</text>
<text x="189" y="8.8">4</text>
<text x="239" y="8.8">5</text>
<text x="289" y="8.8">6</text>
<text x="339" y="8.8">7</text>
<text x="389" y="8.8">8</text>
<text x="16.3" y="30.2">A</text>
<text x="411.3" y="30.2">A</text>
<text x="16.3" y="78">B</text>
<text x="411.3" y="78">B</text>
<text x="16.2" y="125.9">C</text>
<text x="411.2" y="125.9">C</text>
<text x="16.2" y="173.7">D</text>
<text x="411.2" y="173.7">D</text>
<text x="16.3" y="221.6">E</text>
<text x="411.3" y="221.6">E</text>
<text x="16.4" y="269.4">F</text>
<text x="411.4" y="269.4">F</text>
<text x="39" y="290.8">1</text>
<text x="89" y="290.8">2</text>
<text x="139" y="290.8">3</text>
<text x="189" y="290.8">4</text>
<text x="239" y="290.8">5</text>
<text x="289" y="290.8">6</text>
<text x="339" y="290.8">7</text>
<text x="389" y="290.8">8</text>
</g>
<g font-size="2.5">
<text x="231" y="242.9">Dept.</text>
<text x="255" y="242.9">Technical reference</text>
<text x="289" y="242.9">Created by</text>
<text x="350" y="242.9">Approved by</text>
<text x="289" y="252.8">Document type</text>
<text x="350" y="252.8">Document status</text>
<text x="289" y="262.9">Title</text>
<text x="350" y="262.9">DWG No.</text>
<text x="350" y="279.9">Rev.</text>
<text x="360" y="279.9">Date of issue</text>
<text x="396" y="279.9">Sheet</text>
</g>
</svg>
